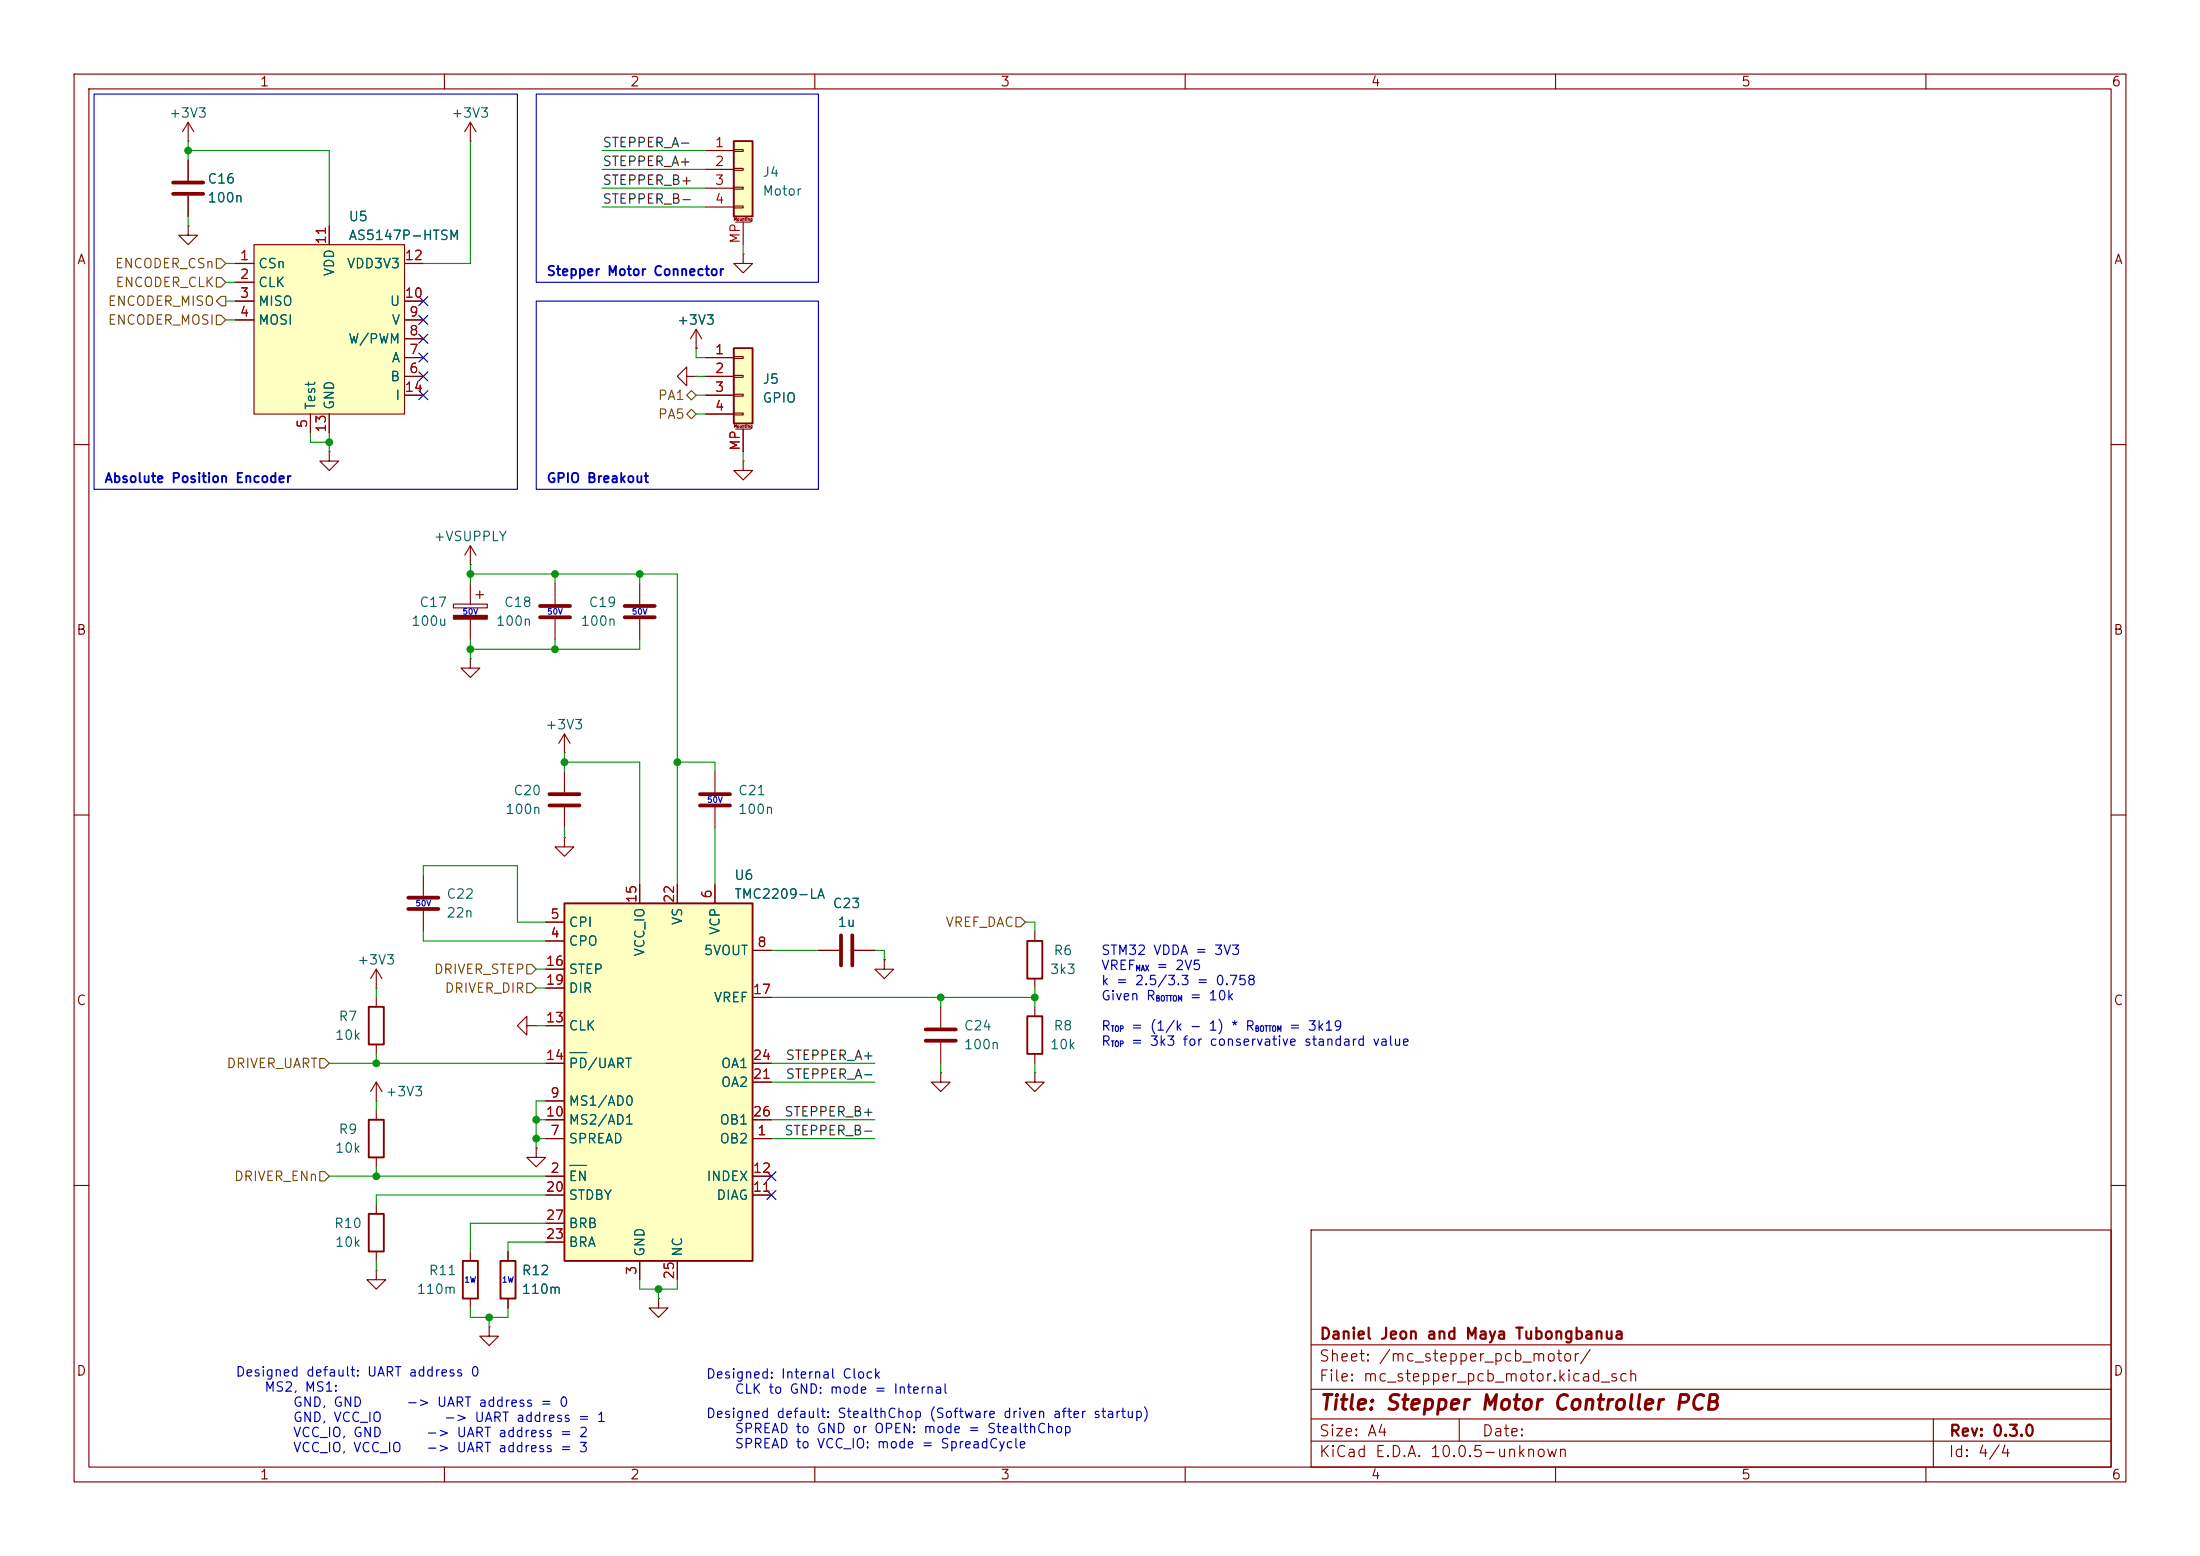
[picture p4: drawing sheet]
<svg xmlns="http://www.w3.org/2000/svg" width="297mm" height="210mm" viewBox="0 0 297 210" stroke-linecap="round" stroke-linejoin="round" font-family="sans-serif">
<g fill="none" stroke="#840000" stroke-width=".15">
<path d="M10 10h277v190h-277zM12 12h273v186h-273zM60 10v2M110 10v2M160 10v2M210 10v2M260 10v2M10 60h2M285 60h2M10 110h2M285 110h2M10 160h2"/>
<path d="M50.8 171.5v1.2h1.3l-1.3 1.3-1.3-1.3h1.3M50.8 171.5h.1M177 166h108v32h-108zM285 160h2M60 198v2M110 198v2M160 198v2M177 194.5h108M177 191.5h108M177 187.5h108M177 181.5h108M197 191.5v3"/>
<path d="M210 198v2M260 198v2M261 191.5v6.5"/>
</g>
<path d="M99.1 19.1h2.5v10.1h-2.5z" fill="#ffffc2"/>
<path d="M99.1 19.1h2.5v10.1h-2.5z" fill="none" stroke="#840000" stroke-width=".25"/>
<g fill="none" stroke="#840000" stroke-width=".15">
<path d="M95.2 20.3h3.9M95.2 22.9h3.9M95.2 25.4h3.9M95.2 27.9h3.9M99.1 20.2h1.2v.2h-1.2zM99.1 22.7h1.2v.3h-1.2zM99.1 25.3h1.2v.2h-1.2zM99.1 27.8h1.2v.3h-1.2zM99.3 30h2M100.3 34.3v1.3h-1.2l1.2 1.2 1.3-1.2h-1.3M100.3 34.3h.1M100.3 30v3"/>
<path d="M76.2 113v1.3h1.3l-1.3 1.3-1.3-1.3h1.3M76.2 113h.1M76.2 104.1v2.8M76.2 109v2.8"/>
</g>
<path d="M74.2 108.7h4M74.2 107.2h4" fill="none" stroke="#840000" stroke-width=".51"/>
<path d="M76.2 121.9h25.4v48.3h-25.4z" fill="#ffffc2"/>
<path d="M49.8 135.9h2v5.1h-2zM76.2 121.9h25.4v48.3h-25.4zM138.7 137.2h2v5h-2zM49.8 151.1h2v5.1h-2zM49.8 163.8h2v5.1h-2zM62.5 170.2h2v5.1h-2zM67.6 170.2h2v5.1h-2z" fill="none" stroke="#840000" stroke-width=".25"/>
<g fill="none" stroke="#840000" stroke-width=".15">
<path d="M63.5 19.1h.1M63.5 16.5v2.6M63.5 16.5l-.8 1.3M63.5 16.5l.8 1.3M25.4 30.5v1.3h1.3l-1.3 1.2-1.3-1.2h1.3M25.4 30.5h.1M25.4 21.6v2.8M25.4 26.4v2.8M57.1 118.1v2.8M86.4 119.4v2.5M91.4 119.4v2.5M96.5 104.1v2.8"/>
<path d="M96.5 109v2.8M96.5 119.4v2.5M50.8 133.4h.1M50.8 130.8v2.6M50.8 134.6v1.3M50.8 130.8l-.8 1.3M50.8 130.8l.8 1.3M57.1 122.9v2.8M71.1 138.4v-1.2l-1.3 1.2 1.3 1.3v-1.3h1.3M72.4 138.4h.1M73.7 127h2.5M73.7 124.5h2.5"/>
<path d="M73.7 138.4h2.5M73.7 130.8h2.5M73.7 133.4h2.5M101.6 128.3h2.5M101.6 134.6h2.5M110.5 128.3h2.8M115.3 128.3h2.8M119.4 129.5v1.3h1.2l-1.2 1.3-1.3-1.3h1.3M119.4 129.5h.1M139.7 135.9v1.3M50.8 148.6h.1M50.8 146.1l-.8 1.2"/>
<path d="M50.8 146.1l.8 1.2M50.8 141v1.2M50.8 146.1v2.5M50.8 149.9v1.2M50.8 156.2v1.3M72.4 154.9v1.3h1.3l-1.3 1.3-1.3-1.3h1.3M72.4 154.9h.1M73.7 153.7h2.5M73.7 158.8h2.5M73.7 148.6h2.5M73.7 151.1h2.5M73.7 143.5h2.5"/>
<path d="M101.6 153.7h2.5M101.6 158.8h2.5M101.6 151.1h2.5M101.6 143.5h2.5M101.6 146.1h2.5M139.7 142.2v1.3M50.8 162.6v1.2M50.8 168.9v1.3M63.5 168.9v1.3M63.5 175.3v1.2M66 179.1v1.2h1.3l-1.3 1.3-1.2-1.3h1.2M66 179.1h.1"/>
<path d="M68.6 168.9v1.3M68.6 175.3v1.2M73.7 161.3h2.5M73.7 167.6h2.5M73.7 165.1h2.5M86.4 170.2v2.5M88.9 175.3v1.2h1.3l-1.3 1.3-1.3-1.3h1.3M88.9 175.3h.1M91.4 170.2v2.5M101.6 161.3h2.5"/>
</g>
<path d="M76.9 157.3h2.3M76.9 142.1h2.3" fill="none" stroke="#006464" stroke-width=".15"/>
<path d="M23.4 24.6h4M23.4 26.2h4M94.5 108.7h4.1M94.5 107.2h4.1M55.1 122.7h4.1M55.1 121.2h4.1M113.5 126.2v4.1M115.1 126.2v4.1" fill="none" stroke="#840000" stroke-width=".51"/>
<path d="M34.3 33h20.3v22.9h-20.3z" fill="#ffffc2"/>
<g fill="none" stroke="#840000" stroke-width=".15">
<path d="M25.4 19.1h.1M25.4 16.5l-.8 1.3M25.4 16.5l.8 1.3M25.4 16.5v2.6M31.7 35.6h2.6M31.7 38.1h2.6M34.3 33h20.3v22.9h-20.3zM44.4 30.5v2.5M54.6 35.6h2.5M31.7 40.6h2.6M31.7 43.2h2.6M41.9 55.9v2.5"/>
<path d="M44.4 55.9v2.5M54.6 40.6h2.5M54.6 43.2h2.5M54.6 50.8h2.5M54.6 48.3h2.5M54.6 45.7h2.5M54.6 53.3h2.5M94 47h.1M94 44.5l.7 1.2M94 44.5l-.8 1.2M94 44.5v2.5M44.4 61v1.2h1.3l-1.3 1.3-1.2-1.3h1.2"/>
<path d="M44.4 61h.1M76.2 99.1l-.8 1.2M76.2 99.1l.8 1.2M76.2 99.1v2.5M76.2 101.6h.1M127 135.9v2.8M127 140.7v2.8"/>
</g>
<path d="M125 138.9h4M125 140.5h4" fill="none" stroke="#840000" stroke-width=".51"/>
<path d="M99.1 47h2.5v10.2h-2.5z" fill="#ffffc2"/>
<path d="M99.1 47h2.5v10.2h-2.5zM138.7 127h2v5.1h-2z" fill="none" stroke="#840000" stroke-width=".25"/>
<g fill="none" stroke="#840000" stroke-width=".15">
<path d="M25.4 21.6v2.8M25.4 26.4v2.8M31.7 35.6h2.6M31.7 38.1h2.6M44.4 30.5v2.5M54.6 35.6h2.5M31.7 40.6h2.6M31.7 43.2h2.6M41.9 55.9v2.5M44.4 55.9v2.5M54.6 48.3h2.5M54.6 50.8h2.5"/>
<path d="M54.6 53.3h2.5M54.6 40.6h2.5M54.6 43.2h2.5M54.6 45.7h2.5M92.7 50.8v1.3l-1.3-1.3 1.3-1.3v1.3h1.3M94 50.8h.1M94 47h.1M95.2 48.3h3.9M95.2 50.8h3.9M95.2 53.3h3.9M95.2 55.9h3.9M99.1 48.1h1.2v.3h-1.2z"/>
<path d="M99.1 50.7h1.2v.2h-1.2zM99.1 53.2h1.2v.3h-1.2zM99.1 55.8h1.2v.2h-1.2zM99.3 57.9h2M100.3 57.9v3.1M63.5 76.2h.1M63.5 73.7l.8 1.2M63.5 73.7l-.8 1.2M63.5 73.7v2.5M63.5 78.7v2.8M64.8 79.8v1M74.9 78.7v2.8"/>
<path d="M86.4 78.7v2.8M100.3 62.2v1.3h-1.2l1.2 1.3 1.3-1.3h-1.3M100.3 62.2h.1M61.2 81.5h4.6v.5h-4.6zM63.5 88.9v1.3h1.3l-1.3 1.2-1.3-1.2h1.3M63.5 88.9h.1M63.5 83.6v2.8M64.3 80.3h1M74.9 83.6v2.8M86.4 83.6v2.8M86.4 119.4v2.5M91.4 119.4v2.5"/>
<path d="M96.5 119.4v2.5M73.7 127h2.5M73.7 124.5h2.5M73.7 138.4h2.5M73.7 130.8h2.5M73.7 133.4h2.5M101.6 128.3h2.5M101.6 134.6h2.5M110.5 128.3h2.8M115.3 128.3h2.8M119.4 129.5h.1M139.7 125.7v1.3"/>
<path d="M139.7 132.1v1.3M72.4 154.9h.1M73.7 153.7h2.5M73.7 158.8h2.5M73.7 148.6h2.5M73.7 151.1h2.5M73.7 143.5h2.5M101.6 153.7h2.5M101.6 158.8h2.5M101.6 151.1h2.5M101.6 143.5h2.5M101.6 146.1h2.5"/>
<path d="M127 144.8v1.3h1.3l-1.3 1.2-1.3-1.2h1.3M127 144.8h.1M139.7 144.8v1.3h1.3l-1.3 1.2-1.3-1.2h1.3M139.7 144.8h.1M68.6 168.9v1.3M68.6 175.3v1.2M73.7 161.3h2.5M73.7 167.6h2.5M73.7 165.1h2.5M86.4 170.2v2.5M91.4 170.2v2.5M101.6 161.3h2.5"/>
</g>
<path d="M72.9 83.3h4.1M72.9 81.8h4.1M84.3 83.3h4.1M84.3 81.8h4.1" fill="none" stroke="#840000" stroke-width=".51"/>
<path d="M61.2 83.1h4.6v.5h-4.6z" fill="#840000" stroke="#840000" stroke-width=".15"/>
<path d="M29.2 37.5h.6l.7 .6-.7 .6h-.6zM29.2 34.9h.6l.7 .7-.7 .6h-.6zM29.2 42.5h.6l.7 .7-.7 .6h-.6zM29.8 40h.7v1.3h-.7l-.6-.7zM92.7 53.3l.6-.6 .7 .6-.7 .7zM92.7 55.9l.6-.7 .7 .7-.7 .6zM71.1 130.2h.7l.6 .6-.6 .6h-.7zM71.1 132.7h.7l.6 .7-.6 .6h-.7zM137.2 123.8h.6l.6 .7-.6 .6h-.6zM43.2 142.9h.6l.6 .6-.6 .6h-.6zM43.2 158.1h.6l.6 .7-.6 .6h-.6z" fill="none" stroke="#725600" stroke-width=".15"/>
<g fill="none" stroke="#009600" stroke-width=".15">
<path d="M25.4 19.1v2.5M63.5 19.1v16.5h-6.4M25.4 29.2v1.3M25.4 20.3h19v10.2M30.5 35.6h1.2M30.5 38.1h1.2M81.3 25.4h13.9M81.3 27.9h13.9M81.3 20.3h13.9M81.3 22.9h13.9M100.3 33v1.3M30.5 40.6h1.2"/>
<path d="M30.5 43.2h1.2M41.9 58.4v1.3h2.5M44.4 58.4v2.6M94 53.3h1.2M94 50.8h1.2M94 55.9h1.2M94 47v1.3h1.2M63.5 76.2v2.5M63.5 77.5h27.9v41.9M74.9 77.5v1.2M86.4 77.5v1.2M100.3 61v1.2"/>
<path d="M63.5 86.4v2.5M74.9 86.4v1.2M86.4 86.4v1.2h-22.9M57.1 118.1v-1.3h12.7v7.7h3.9M76.2 101.6v2.5M76.2 111.8v1.2M76.2 102.9h10.2v16.5M91.4 102.9h5.1v1.2M96.5 111.8v7.6M50.8 133.4v1.2M57.1 125.7v1.3h16.6M72.4 133.4h1.3"/>
<path d="M72.4 130.8h1.3M72.4 138.4h1.3M104.1 134.6h35.6M104.1 128.3h6.4M118.1 128.3h1.3v1.2M127 134.6v1.3M138.4 124.5h1.3v1.2M139.7 133.4v2.5M44.4 143.5h29.3M44.4 158.8h29.3M50.8 142.2v1.3M50.8 148.6v1.3"/>
<path d="M50.8 157.5v1.3M72.4 151.1h1.3M72.4 153.7h1.3M73.7 148.6h-1.3v6.3M104.1 143.5h14M104.1 151.1h14M104.1 153.7h14M104.1 146.1h14M127 143.5v1.3M139.7 143.5v1.3M50.8 170.2v1.3M63.5 176.5v1.3h5.1v-1.3"/>
<path d="M66 177.8v1.3M73.7 161.3h-22.9v1.3M73.7 165.1h-10.2v3.8M73.7 167.6h-5.1v1.3M86.4 172.7v1.3h5v-1.3M88.9 174v1.3"/>
</g>
<g fill="none" stroke="#000084" stroke-width=".15">
<path d="M56.5 52.7l1.3 1.2M56.5 50.2l1.3 1.2M56.5 47.7l1.3 1.2M56.5 45.1l1.3 1.2M56.5 40l1.3 1.2M56.5 42.6l1.3 1.2M57.8 52.7l-1.3 1.2M57.8 50.2l-1.3 1.2M57.8 47.7l-1.3 1.2M57.8 45.1l-1.3 1.2M57.8 40l-1.3 1.2M57.8 42.6l-1.3 1.2"/>
<path d="M103.5 158.1l1.2 1.3M104.7 158.1l-1.2 1.3M103.5 160.7l1.2 1.2M104.7 160.7l-1.2 1.2"/>
</g>
<path d="M12.7 12.7h57.1v53.3h-57.1zM72.4 12.7h38.1v25.4h-38.1zM72.4 40.6h38.1v25.4h-38.1z" fill="none" stroke="#0000c2" stroke-width=".15"/>
<path d="M76.9 157.3h2.3M76.9 142.1h2.3" fill="none" stroke="#006464" stroke-width=".15"/>
<g fill="#009600" stroke="#009600" stroke-width=".14">
<circle cx="63.5" cy="77.5" r=".46"/>
<circle cx="74.9" cy="77.5" r=".46"/>
<circle cx="91.4" cy="102.9" r=".46"/>
<circle cx="74.9" cy="87.6" r=".46"/>
<circle cx="63.5" cy="87.6" r=".46"/>
<circle cx="86.4" cy="77.5" r=".46"/>
<circle cx="76.2" cy="102.9" r=".46"/>
<circle cx="72.4" cy="151.1" r=".46"/>
<circle cx="72.4" cy="153.7" r=".46"/>
<circle cx="66" cy="177.8" r=".46"/>
<circle cx="88.9" cy="174" r=".46"/>
<circle cx="44.4" cy="59.7" r=".46"/>
<circle cx="25.4" cy="20.3" r=".46"/>
<circle cx="50.8" cy="143.5" r=".46"/>
<circle cx="50.8" cy="158.8" r=".46"/>
<circle cx="127" cy="134.6" r=".46"/>
<circle cx="139.7" cy="134.6" r=".46"/>
</g>
<text font-size="2" fill="#840000" x="178" y="190.8">Title: Stepper Motor Controller PCB</text>
<g font-size="1.5" fill="#840000">
<text x="178" y="184.1">Sheet: /mc_stepper_pcb_motor/</text>
<text x="178" y="181.1">Daniel Jeon and Maya Tubongbanua</text>
<text x="178" y="186.8">File: mc_stepper_pcb_motor.kicad_sch</text>
<text x="178" y="197">KiCad E.D.A. 10.0.5-unknown</text>
<text x="178" y="194.2">Size: A4</text>
<text x="200" y="194.2">Date:</text>
<text x="263" y="197">Id: 4/4</text>
<text x="263" y="194.2">Rev: 0.3.0</text>
</g>
<g font-size="1.3" fill="#840000">
<text x="35" y="12">1</text>
<text x="85" y="12">2</text>
<text x="135" y="12">3</text>
<text x="185" y="12">4</text>
<text x="235" y="12">5</text>
<text x="285" y="12">6</text>
<text x="10.3" y="36">A</text>
<text x="285.3" y="36">A</text>
<text x="10.2" y="86">B</text>
<text x="285.2" y="86">B</text>
<text x="10.2" y="136">C</text>
<text x="285.2" y="136">C</text>
<text x="10.2" y="186">D</text>
<text x="285.2" y="186">D</text>
<text x="35" y="200">1</text>
<text x="85" y="200">2</text>
<text x="135" y="200">3</text>
<text x="185" y="200">4</text>
<text x="235" y="200">5</text>
<text x="285" y="200">6</text>
</g>
<g font-size="1.3" fill="#006464">
<text x="22.7" y="16.2">+3V3</text>
<text x="60.8" y="16.2">+3V3</text>
<text x="27.9" y="25.1">C16</text>
<text x="27.9" y="27.6">100n</text>
<text x="102.9" y="24.2">J4</text>
<text x="102.9" y="26.7">Motor</text>
<text x="47" y="30.2">U5</text>
<text x="47" y="32.7">AS5147P-HTSM</text>
<text x="34.8" y="36.5">CSn</text>
<text x="34.8" y="39.1">CLK</text>
<text x="34.8" y="41.6">MISO</text>
<text x="45.4" y="37.4" transform="rotate(-90 45.4 37.4)">VDD</text>
<text x="46.7" y="36.5">VDD3V3</text>
<text x="52.5" y="41.6">U</text>
<text x="34.8" y="44.1">MOSI</text>
<text x="46.9" y="46.7">W/PWM</text>
<text x="52.8" y="44.1">V</text>
<text x="91.3" y="44.1">+3V3</text>
<text x="52.6" y="51.8">B</text>
<text x="52.8" y="49.2">A</text>
<text x="102.9" y="52.1">J5</text>
<text x="42.9" y="55.4" transform="rotate(-90 42.9 55.4)">Test</text>
<text x="45.4" y="55.4" transform="rotate(-90 45.4 55.4)">GND</text>
<text x="53.3" y="54.3">I</text>
<text x="102.9" y="54.7">GPIO</text>
<text x="58.4" y="73.4">+VSUPPLY</text>
<text x="56.5" y="82.2">C17</text>
<text x="68" y="82.2">C18</text>
<text x="79.4" y="82.2">C19</text>
<text x="55.4" y="84.8">100u</text>
<text x="66.9" y="84.8">100n</text>
<text x="78.3" y="84.8">100n</text>
<text x="73.5" y="98.8">+3V3</text>
<text x="69.2" y="107.6">C20</text>
<text x="99.6" y="107.6">C21</text>
<text x="68.1" y="110.2">100n</text>
<text x="99.6" y="110.2">100n</text>
<text x="99" y="119.1">U6</text>
<text x="60.2" y="121.6">C22</text>
<text x="60.2" y="124.2">22n</text>
<text x="76.7" y="125.4">CPI</text>
<text x="92.4" y="125" transform="rotate(-90 92.4 125)">VS</text>
<text x="99" y="121.6">TMC2209-LA</text>
<text x="112.3" y="122.9">C23</text>
<text x="113" y="125.4">1u</text>
<text x="48.1" y="130.5">+3V3</text>
<text x="76.7" y="128">CPO</text>
<text x="76.7" y="131.8">STEP</text>
<text x="87.3" y="129.2" transform="rotate(-90 87.3 129.2)">VCC_IO</text>
<text x="94.9" y="129.2">5VOUT</text>
<text x="97.5" y="126.3" transform="rotate(-90 97.5 126.3)">VCP</text>
<text x="141.7" y="131.8">3k3</text>
<text x="142.1" y="129.2">R6</text>
<text x="76.7" y="134.3">DIR</text>
<text x="96.3" y="135.6">VREF</text>
<text x="45.1" y="140.7">10k</text>
<text x="45.6" y="138.1">R7</text>
<text x="76.7" y="139.4">CLK</text>
<text x="130" y="139.4">C24</text>
<text x="130" y="141.9">100n</text>
<text x="141.7" y="141.9">10k</text>
<text x="142.1" y="139.4">R8</text>
<text x="51.9" y="148.3">+3V3</text>
<text x="76.7" y="149.6">MS1/AD0</text>
<text x="76.7" y="144.5">PD/UART</text>
<text x="97.2" y="147">OA2</text>
<text x="97.2" y="144.5">OA1</text>
<text x="45.1" y="155.9">10k</text>
<text x="45.6" y="153.4">R9</text>
<text x="76.7" y="154.6">SPREAD</text>
<text x="76.7" y="152.1">MS2/AD1</text>
<text x="97.1" y="154.6">OB2</text>
<text x="97.1" y="152.1">OB1</text>
<text x="76.7" y="159.7">EN</text>
<text x="95.3" y="159.7">INDEX</text>
<text x="45" y="166.1">R10</text>
<text x="76.7" y="162.3">STDBY</text>
<text x="76.7" y="166.1">BRB</text>
<text x="96.6" y="162.3">DIAG</text>
<text x="45.1" y="168.6">10k</text>
<text x="57.8" y="172.4">R11</text>
<text x="70.3" y="172.4">R12</text>
<text x="76.7" y="168.6">BRA</text>
<text x="87.3" y="169.7" transform="rotate(-90 87.3 169.7)">GND</text>
<text x="92.4" y="169.7" transform="rotate(-90 92.4 169.7)">NC</text>
<text x="56.2" y="175">110m</text>
<text x="70.3" y="175">110m</text>
</g>
<g font-size="1.3" fill="#0f0f0f">
<text x="81.3" y="22.7">STEPPER_A+</text>
<text x="81.3" y="20.2">STEPPER_A-</text>
<text x="81.3" y="27.8">STEPPER_B-</text>
<text x="81.3" y="25.3">STEPPER_B+</text>
<text x="106" y="143.4">STEPPER_A+</text>
<text x="106" y="145.9">STEPPER_A-</text>
<text x="105.8" y="153.5">STEPPER_B-</text>
<text x="105.8" y="151">STEPPER_B+</text>
</g>
<g font-size="1.3" fill="#a90000">
<text x="96.4" y="20.2">1</text>
<text x="96.4" y="22.7">2</text>
<text x="96.4" y="25.3">3</text>
<text x="96.4" y="27.8">4</text>
<text x="32.3" y="35.4">1</text>
<text x="44.3" y="33.1" transform="rotate(-90 44.3 33.1)">11</text>
<text x="54.5" y="35.4">12</text>
<text x="100.2" y="33" transform="rotate(-90 100.2 33)">MP</text>
<text x="32.3" y="38">2</text>
<text x="32.3" y="40.5">3</text>
<text x="54.5" y="40.5">10</text>
<text x="32.3" y="43">4</text>
<text x="55.1" y="45.6">8</text>
<text x="55.1" y="43">9</text>
<text x="54.5" y="53.2">14</text>
<text x="55.1" y="50.7">6</text>
<text x="55.1" y="48.1">7</text>
<text x="96.4" y="48.1">1</text>
<text x="96.4" y="50.7">2</text>
<text x="96.4" y="53.2">3</text>
<text x="41.8" y="57.9" transform="rotate(-90 41.8 57.9)">5</text>
<text x="44.3" y="58.5" transform="rotate(-90 44.3 58.5)">13</text>
<text x="96.4" y="55.7">4</text>
<text x="100.2" y="60.9" transform="rotate(-90 100.2 60.9)">MP</text>
<text x="74.2" y="124.3">5</text>
<text x="86.2" y="122" transform="rotate(-90 86.2 122)">15</text>
<text x="91.3" y="122" transform="rotate(-90 91.3 122)">22</text>
<text x="96.4" y="121.4" transform="rotate(-90 96.4 121.4)">6</text>
<text x="73.6" y="130.7">16</text>
<text x="74.2" y="126.9">4</text>
<text x="102.1" y="128.1">8</text>
<text x="73.6" y="133.2">19</text>
<text x="101.5" y="134.5">17</text>
<text x="73.6" y="138.3">13</text>
<text x="73.6" y="143.4">14</text>
<text x="101.5" y="143.4">24</text>
<text x="74.2" y="148.5">9</text>
<text x="101.5" y="145.9">21</text>
<text x="73.6" y="151">10</text>
<text x="74.2" y="153.5">7</text>
<text x="101.5" y="151">26</text>
<text x="102.1" y="153.5">1</text>
<text x="73.6" y="161.2">20</text>
<text x="74.2" y="158.6">2</text>
<text x="101.5" y="161.2">11</text>
<text x="101.5" y="158.6">12</text>
<text x="73.6" y="167.5">23</text>
<text x="73.6" y="165">27</text>
<text x="86.2" y="172.2" transform="rotate(-90 86.2 172.2)">3</text>
<text x="91.3" y="172.8" transform="rotate(-90 91.3 172.8)">25</text>
</g>
<g font-size="1.3" fill="#725600">
<text x="14.5" y="41.6">ENCODER_MISO</text>
<text x="15.4" y="36.5">ENCODER_CSn</text>
<text x="15.5" y="39.1">ENCODER_CLK</text>
<text x="14.5" y="44.1">ENCODER_MOSI</text>
<text x="88.7" y="54.3">PA1</text>
<text x="88.7" y="56.8">PA5</text>
<text x="127.5" y="125.4">VREF_DAC</text>
<text x="58.5" y="131.8">DRIVER_STEP</text>
<text x="59.9" y="134.3">DRIVER_DIR</text>
<text x="30.5" y="144.5">DRIVER_UART</text>
<text x="31.5" y="159.7">DRIVER_ENn</text>
</g>
<g font-size="1.3" fill="#0000c2">
<text x="73.7" y="37.5">Stepper Motor Connector</text>
<text x="14" y="65.5">Absolute Position Encoder</text>
<text x="73.7" y="65.5">GPIO Breakout</text>
<text x="148.6" y="129.2">STM32 VDDA = 3V3</text>
<text x="148.6" y="131.2">VREF</text>
<text x="156" y="131.2">= 2V5</text>
<text x="148.6" y="133.3">k = 2.5/3.3 = 0.758</text>
<text x="148.6" y="135.3">Given R</text>
<text x="160.5" y="135.3">= 10k</text>
<text x="148.6" y="139.4">R</text>
<text x="148.6" y="141.5">R</text>
<text x="152.6" y="139.4">= (1/k - 1) * R</text>
<text x="152.6" y="141.5">= 3k3 for conservative standard value</text>
<text x="173.9" y="139.4">= 3k19</text>
<text x="31.7" y="186.1">Designed default: UART address 0</text>
<text x="35.6" y="188.1">MS2, MS1:</text>
<text x="39.5" y="190.2">GND, GND</text>
<text x="54.8" y="190.2">-&gt; UART address = 0</text>
<text x="95.2" y="186.4">Designed: Internal Clock</text>
<text x="95.2" y="191.7">Designed default: StealthChop (Software driven after startup)</text>
<text x="99.1" y="188.4">CLK to GND: mode = Internal</text>
<text x="39.5" y="192.2">GND, VCC_IO</text>
<text x="39.5" y="194.3">VCC_IO, GND</text>
<text x="39.5" y="196.3">VCC_IO, VCC_IO</text>
<text x="57.4" y="194.3">-&gt; UART address = 2</text>
<text x="57.4" y="196.3">-&gt; UART address = 3</text>
<text x="59.8" y="192.2">-&gt; UART address = 1</text>
<text x="99.1" y="193.8">SPREAD to GND or OPEN: mode = StealthChop</text>
<text x="99.1" y="195.8">SPREAD to VCC_IO: mode = SpreadCycle</text>
</g>
<g font-size=".8" fill="#0000c2">
<text x="62.4" y="83.1">50V</text>
<text x="73.8" y="83.1">50V</text>
<text x="85.2" y="83.1">50V</text>
<text x="95.4" y="108.5">50V</text>
<text x="56" y="122.5">50V</text>
<text x="153.2" y="131.3">MAX</text>
<text x="155.9" y="135.3">BOTTOM</text>
<text x="149.9" y="139.4">TOP</text>
<text x="149.9" y="141.5">TOP</text>
<text x="169.3" y="139.4">BOTTOM</text>
<text x="62.6" y="173.3">1W</text>
<text x="67.7" y="173.3">1W</text>
</g>
<g font-size=".4" fill="#840000">
<text x="99" y="29.9">Mounting</text>
<text x="99" y="57.8">Mounting</text>
</g>
</svg>
